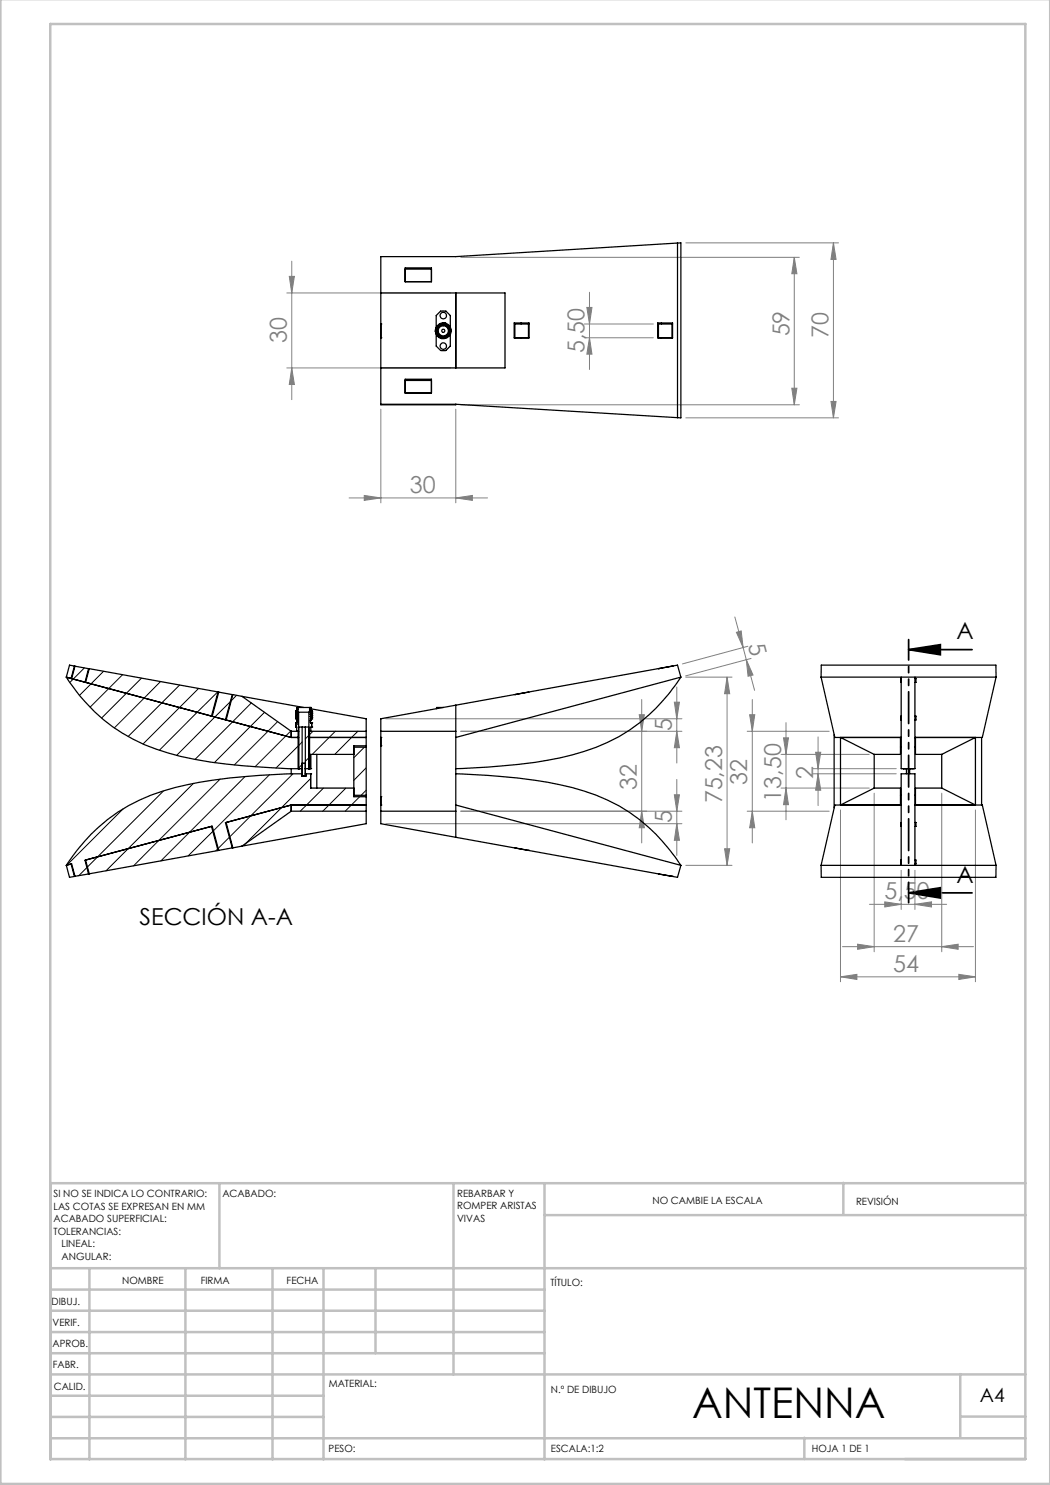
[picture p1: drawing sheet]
<svg xmlns="http://www.w3.org/2000/svg" width="210mm" height="297mm" viewBox="0 0 210 297" stroke-linecap="round" stroke-linejoin="round" font-family="sans-serif">
<path d="M181.7 129.9l6.4-1v2zM181.7 129.9h12.7M181.7 178.6l6.4-1.1v2.1zM181.7 178.6h12.7" fill="none" stroke="#000" stroke-width=".35"/>
<g fill="none" stroke="#808080" stroke-width=".2">
<path d="M57.4 58.6h32.8M57.9 55.3h1l-.6 3.3zM58.3 52.2v27.7M92.1 51.5h67.8M117.9 58.5v15.4M137.2 48.6h30.5M158.9 51.5l.5 3.2h-1zM158.9 51.5v29.5M166.7 48.6l.5 3.3h-1zM166.7 48.6v35M57.4 73.6h32.8M58.3 73.6l.6 3.3h-1z"/>
<path d="M116.9 64.8h13.8M116.9 67.6h13.8M117.4 61.5h1l-.5 3.3zM117.9 67.6l.5 3.2h-1zM158.4 77.6h1l-.5 3.4zM69.8 99.6h27.7M72.8 99.1l3.4 .5-3.4 .5zM76.2 81.8v18.8M91.2 99.6l3.3-.5v1zM91.2 81.8v18.8M92.1 81h67.8M137.2 83.6h30.5"/>
<path d="M166.2 80.3h1l-.5 3.3zM128.3 139.9v28.7M135.4 137.4v15.2M137.2 135.4h9.2M145.4 135.4v37.7M145.4 135.4l.5 3.3h-1zM147 123.4l1.6 6.1M147.3 126.5l.9-.3 .4 3.3zM148.6 129.5l.7 2.4M149.3 131.9l1.3 3.1-1 .3zM149.3 131.9l1.6 6.2M149.6 129.3l-13.1 3.5"/>
<path d="M150.2 131.7l-13.1 3.5M150.5 139.9v28.7M77.2 143.8h59.2M92.1 146.3h44.3M127.8 142.9h1.1l-.6 3.4zM134.9 159h1l-.5 3.2zM134.9 140.4h1l-.5 3.4zM135.4 155.9v15.2M135.4 146.3l.5 3.2h-1zM149.4 146.3h16.4M149.9 142.9h1.1l-.5 3.4zM156.2 157.6h17.6"/>
<path d="M156.2 150.9h17.6M156.7 147.6h1l-.5 3.3zM157.2 157.6l.5 3.3h-1zM157.2 144.5v19.5M162.6 154.8h16.6M162.6 153.7h16.6M163.1 150.5h1l-.5 3.2zM163.6 154.8l.5 3.2h-1zM163.6 147.4v13.7M174.8 158.6v31.8M188.3 158.6v31.8M77.2 164.7h59.2"/>
<path d="M92.1 162.2h44.3M128.3 162.2l.6 3.4h-1.1zM135.4 164.7l.5 3.4h-1zM137.2 173.1h9.2M144.9 169.8h1l-.5 3.3zM149.4 162.2h16.4M150.5 162.2l.5 3.4h-1.1zM168.1 162v34.4M180.2 174.1v7.8M183 174.1v7.8M195.1 162v34.4M168.1 195.4l3.3-.5v1z"/>
<path d="M168.1 195.4h27M168.5 189.3h26.2M171.5 188.8l3.3 .5-3.3 .6zM173.9 180.9h15.4M177 180.4l3.2 .5-3.2 .5zM183 180.9l3.3-.5v1zM188.3 189.3l3.3-.5v1.1zM191.8 194.9l3.3 .5-3.3 .5z"/>
</g>
<path d="M181.7 127.9v52.6" fill="none" stroke="#000" stroke-width=".35" stroke-dasharray="6.3 1.3 1.3 1.3 1.3 1.3" stroke-dashoffset="2.3"/>
<g fill="none" stroke="#c0c0c0" stroke-width=".5">
<path d="M.1 -.1v296.9h209.9v-296.9M10.1 4.8h195v287h-195zM43.9 236.6v17M90.7 236.6v38.3M108.9 236.6v55.3M168.7 236.6v6.3M205.1 236.6h-195v55.3M10.1 253.6h195M10.1 257.9h98.8M17.9 253.6v38.3M37.1 253.6v38.3M54.5 253.6v38.3"/>
<path d="M64.7 253.6v38.3M75.1 253.6v17M108.9 243h96.2M10.1 270.6h98.8M10.1 266.4h98.8M10.1 262.1h98.8M10.1 279.1h54.6M10.1 274.9h195M192.1 274.8v12.7M10.1 287.7h195M10.1 283.4h54.6M160.9 287.5v4.3"/>
<path d="M192.1 283.3h13"/>
</g>
<path d="M181.7 129.9l6.4-1v2zM181.7 178.6l6.4-1.1v2.1z" fill="#000"/>
<g fill="#808080">
<path d="M183 180.9l3.3-.5v1zM177 180.4l3.2 .5-3.2 .5zM191.8 194.9l3.3 .5-3.3 .5zM168.1 195.4l3.3-.5v1z"/>
<path d="M171.5 188.8l3.3 .5-3.3 .6zM188.3 189.3l3.3-.5v1.1z"/>
<path d="M135.4 164.7l.5 3.4h-1zM134.9 159h1l-.5 3.2z"/>
<path d="M128.3 162.2l.6 3.4h-1.1zM127.8 142.9h1.1l-.6 3.4zM163.6 154.8l.5 3.2h-1zM163.1 150.5h1l-.5 3.2zM157.2 157.6l.5 3.3h-1zM156.7 147.6h1l-.5 3.3zM150.5 162.2l.5 3.4h-1.1zM149.9 142.9h1.1l-.5 3.4zM166.2 80.3h1l-.5 3.3zM166.7 48.6l.5 3.3h-1zM158.4 77.6h1l-.5 3.4zM158.9 51.5l.5 3.2h-1zM58.3 73.6l.6 3.3h-1zM57.9 55.3h1l-.6 3.3z"/>
<path d="M145.4 135.4l.5 3.3h-1zM144.9 169.8h1l-.5 3.3z"/>
<path d="M134.9 140.4h1l-.5 3.4zM135.4 146.3l.5 3.2h-1zM117.4 61.5h1l-.5 3.3zM117.9 67.6l.5 3.2h-1z"/>
<path d="M147.3 126.5l.9-.3 .4 3.3zM149.3 131.9l1.3 3.1-1 .3z"/>
<path d="M72.8 99.1l3.4 .5-3.4 .5zM91.2 99.6l3.3-.5v1z"/>
</g>
<g fill="none" stroke="#000" stroke-width=".25">
<path d="M76.2 58.6h24.8v15h-24.8M81 53.6h5.3v2.7h-5.3zM81 53.8h5.3M91.2 58.6v15M135.5 48.6l-44.3 2.7h-15v29.7h15v-.1M135.5 48.6v34.9M135.5 48.6h.7v35l-.7-.1M76.2 67.6h.1M76.2 64.8h.1M81 75.8h5.3v2.8h-5.3zM81 76.1h5.3M87.1 66.2v.2"/>
<path d="M87.2 66.9v2.3l1.1 .9h.9l.9-.9v-2.3M87.2 65.4v-2.3l.9-.9h.4h.7l.9 .9v2.3M87.5 65.6l-.2 .3M89.1 64.7h.2M89.1 64.7a1.51 1.51 0 0 0-1.9 .8 1.51 1.51 0 0 0 .8 1.9 1.51 1.51 0 0 0 2-.6 1.4 1.4 0 0 0-.6-1.8 1.4 1.4 0 0 0-1.9 .5M89.1 64.7a1.47 1.47 0 0 0-1.8 1.5M89.1 64.7a1.57 1.57 0 0 1 1 2.1 1.57 1.57 0 0 1-2.2 .7 1.57 1.57 0 0 1-.5-2.3M90.2 66v.3M102.8 64.6h3v3h-3zM104.2 64.6v.2M104.2 67.6h.1M105.7 64.8v2.8"/>
<path d="M105.8 64.8h-2.8v2.8h2.8M131.6 64.6h2.9v3h-2.9zM132.3 64.6v.2M132.3 67.6h.1M134.4 64.8v2.8M134.5 64.8h-2.8v2.8h2.8M76.2 80.9h15M91.2 80.9l44.3 2.6M13.3 135.4a35.1 35.1 0 0 0 22.8 15.9 120.3 120.3 0 0 0 19.7 2.3l2.4 .1M13.3 135.4l44.9 12.1M14.9 133.2l-1-.2-.6 2.4M14.9 133.2l-.7 2.5-.9-.3"/>
<path d="M14.9 133.2h.1M15 133.2l-.7 2.5 2.7 .8 .7-2.8M15 133.2l2.7 .5M17.7 133.7h.2M17.9 133.7l-.8 2.8 25.2 6.7 1.3-4.8M17.9 133.7l25.7 4.7M43.6 138.4h.1M43.7 138.4l2.8 .5M43.7 138.4l-1.3 4.9 2.7 .7 1.4-5.1M46.5 138.9h.1M46.6 138.9l-1.4 5.1 13 3.5M46.6 138.9l1.8 .4"/>
<path d="M48.4 139.3l9.8 7M48.4 139.3l12.3 2.2M103 138.9h.1M105.7 138.4h.1M105.7 138.4l-2.7 .5M131.7 133.7h.1M134.4 133.2h.1M134.4 133.2l-2.7 .5M136.2 135.4a35.4 35.4 0 0 1-21.8 15.6 102.6 102.6 0 0 1-19.4 2.6l-3.8 .1M136.2 135.4l-.7-2.4-44.3 8M136.2 135.4l-45 12.1M164.2 135.4l.1-2.4h34.9v2.4"/>
<path d="M164.2 135.4h35M164.2 135.4l2.8 12.1h13.2M180.2 135.4v18.3h2.8v-18.3M180.2 135.7v.8M183 135.7h.2v.8h-.2M199.2 135.4l-2.7 12.1h-13.5M58.2 154.8h-1.2a135.6 135.6 0 0 0-19.6 2.1 35.2 35.2 0 0 0-21.6 12.7l-2.5 3.5M58.2 147.5h1.5M58.2 146.3h1.5M58.2 154.8h2.1M58.2 153.7h1.4M58.2 146.3v1.2"/>
<path d="M58.2 153.7v1.1M59.2 143.6l.2 .2M59.2 142.6l.2 .1M59.2 142.9l.2 .2M59.2 142.2h.1M59.2 142.2l.2 .2M59.2 142.6h.1M59.2 143.6h.1M59.2 143.3h.1M59.2 143.3l.2 .1M59.2 142.9h.1M59.2 145.4h.1"/>
<path d="M59.2 144.6h.1M59.2 144.6v.8M59.2 145.4h.1v.9M59.2 142.5v.1M59.2 143.3l.2 .2M59.3 143.9h.1M59.3 143.9l.1 .1M59.3 142h.1M59.4 141.9h.1M59.4 142l-.2 .2M59.4 143.8h.1M59.4 143.8l-.1 .1"/>
<path d="M59.4 144h.1M59.4 142.4h.1M59.4 142.4l-.2 .2M59.4 141.5h.1M59.4 141.9l-.1 .1M59.4 141.5v.4M59.4 144v.6h-.2M59.4 141.5h.2M59.4 143.1l-.2 .2M59.4 142.7l-.2 .2M59.4 143.4l-.2 .2M59.6 141.5h2.3"/>
<path d="M59.6 153.7h.2M59.6 141.5v.9h.1M59.6 146.3v7.4M59.7 153.7h.1M59.7 142.4h2.1M59.7 142.4v11.3M59.7 145.4h.7M59.8 153.7h.1M59.8 153.7h.6M60.3 154.8h.1M60.3 154.8v.5h.9v-.5M60.4 155.1h.1"/>
<path d="M60.4 145.4h.7M60.4 145.4v9.7M60.4 155.1l.1 .1M60.4 152.6h.7M60.5 155.2h.1M60.5 155.2h.5M61 155.2h.1M61.1 155.1h.1M61.1 154.8h.1M61.1 153.7h.6M61.1 145.4v9.7M61.1 155.1l-.1 .1"/>
<path d="M61.1 145.4h.7M61.2 154.8h.9M61.7 153.7h.1M61.7 153.7h.2M61.8 153.7h.1M61.8 147.5h11.4M61.8 146.3h11.4M61.8 142.4v11.3M61.8 153.7h-.1M61.9 153.7h.2M61.9 141.5v.9h-.1M61.9 146.3v7.4"/>
<path d="M61.9 141.5h.2M62.1 142.6l.2 .1M62.1 143.3l.2 .1M62.1 142.9l.2 .2M62.1 142.2l.2 .2M62.1 143.6l.2 .2M62.1 141.9h.1M62.1 142.2h.1M62.1 144h.1M62.1 143.6h.1M62.1 141.5h.1M62.1 141.9l.2 .2"/>
<path d="M62.1 141.5v.4M62.1 141.7l11.1 2.1v20.9l-24.8 4.5M62.1 154.8h.1M62.1 153.7h.1M62.1 154.8v2.8h8.7M62.3 142.1h.1M62.3 142.1l-.2 .1M62.3 142.4h.1M62.3 142.4l-.2 .2 .2 .1M62.3 142.7h.1M62.3 143.8l-.2 .2v.6h.2M62.3 143.5h.1"/>
<path d="M62.3 143.5l-.2 .1M62.3 142.8l-.2 .1 .2 .2M62.3 143.1l-.2 .2 .2 .1M62.3 143.1h.1M62.3 143.8h.1M62.3 145.4h.1M62.3 144.6h.1M62.3 144.6v.8M62.3 145.4h-.1v.9M63.4 150.9v6.7M70.8 150.9h-8.7v2.8M70.8 149.4h2.4"/>
<path d="M70.8 159.1h2.4M73.2 149.2h-2.4v10.1h2.4M76.2 159.3h.1M76.2 149.2h.1M76.2 147.5h.1M76.2 146.3h15M88.7 141.5h-1.4v.2M91.2 154.8h1.2a135.6 135.6 0 0 1 19.6 2.1 36.3 36.3 0 0 1 19.2 9.9 46.9 46.9 0 0 1 5 6.3M91.2 141v26.5M91.2 141l-15 2.8v20.9l15 2.8M166.8 147v14.5M174.8 150.9l-6.7-3.4v13.5l6.7-3.4"/>
<path d="M174.8 157.6h5.3v3.4M174.8 150.9v6.7M180.1 147.5v3.4h-5.3M180.1 149.4h.1M180.1 159.1h.1M180.2 143.2v.8M180.7 153.7h.1M180.7 153.7h1.9M181.3 153.7v1.1M181.9 153.7v1.1M182.6 153.7h.1M183 143.2h.2v.8h-.2"/>
<path d="M183 149.4h.1M183 159.1h.1M183.1 147.5v3.4h5.2M188.3 150.9l6.8-3.4v13.5l-6.8-3.4M188.3 157.6h-5.2v3.4M188.3 150.9v6.7M196.3 147.5v13.5M13.3 173.1l.6 2.4 1-.2M13.3 173.1l1-.3 .7 2.5M14.2 172.8l.7 2.5M15 175.3h-.1M17.1 172l.8 2.8"/>
<path d="M17.7 174.8l-2.7 .5M17.9 174.8h-.2M42.3 165.3l1.3 4.8M43.6 170.1l-25.7 4.7M43.7 170.1l-1.3-4.9-25.4 6.8 .7 2.8M43.7 170.1h-.1M45.2 164.5l1.4 5.1M46.5 169.6h.1M46.5 169.6l-2.8 .5M48.4 169.2l-1.8 .4M58.2 162.2h15M58.2 161h15"/>
<path d="M58.2 162.2l-9.8 7M58.2 161v1.2M58.2 161l-13.1 3.5 1.4 5.1M76.2 161h.1M76.2 162.2h15M91.2 167.5l44.3 8 .7-2.4M91.2 161l45 12.1M103 169.6h.1M105.7 170.1h.1M131.7 174.8h.1M131.7 174.8l2.7 .5M134.4 175.3h.1"/>
<path d="M164.2 173.1h35M164.2 173.1l.1 2.4h34.9v-2.4M180.2 173.1v-18.3h2.8v18.3M180.2 164.5v.8M180.2 172v.8M180.2 161h-13.2l-2.8 12.1M183 164.5h.2v.8h-.2M183 172h.2v.8h-.2M183 161h13.5l2.7 12.1"/>
<circle cx="88.6" cy="69.2" r=".64"/>
<circle cx="88.6" cy="63.1" r=".64"/>
<circle cx="88.6" cy="66.2" r=".32"/>
<circle cx="88.7" cy="66.2" r="1.34"/>
<circle cx="88.7" cy="66.2" r="1.02"/>
<circle cx="88.7" cy="66.2" r="1.15"/>
</g>
<g fill="none" stroke="#000" stroke-width=".2">
<path d="M16.9 133.6l-2.9 2.9M20.7 134.3l-4.8 4.8M24.5 134.9l-6.5 6.5M28.3 135.6l-8 8M32.1 136.3l-9.2 9.3M35.9 137l-10.3 10.3M39.7 137.7l-11.1 11.1M43.5 138.4l-11.6 11.7M47.3 139.1l-1.1 1.1M32.7 158.2l-15.2 15.2M38.7 156.7l-17.5 17.5M44 155.8l-17.3 17.4"/>
<path d="M46.1 140.3l-10.8 10.8M49 155.3l-16.8 16.9M50.3 140.6l-11.3 11.3M52.9 142.4l-10 10.1M53.9 155l-11.2 11.2M55.5 144.3l-8.7 8.7M58.2 146.2l-7.2 7.1M58.6 154.8l-12.6 12.6M59.6 153.7h.1M59.6 149.2l-4.4 4.4M59.7 144.6l-.5 .6M60.4 148.4l-.7 .7"/>
<path d="M60.7 152.6l-1 1M61.8 147.1l-.7 .7M61.8 151.5l-.7 .8M62.1 142.2l-.3 .4M62.1 151.2l-.2 .2M62.1 155.7l-13.1 13.1M62.3 142.1h-.1M62.6 146.3l-.7 .6M64.7 157.6l-4.7 4.6M67.1 146.3l-4.7 4.6M69.2 157.6l-4.6 4.6M71.6 146.3l-4.6 4.6"/>
<path d="M71.9 159.3l-2.9 2.9M72.9 149.4l-2.1 2.1M73.2 158l-1 1.1M73.2 153.6l-2.4 2.5M73.2 149v.2M17.4 173.5l-1.7 1.7M24.6 161.8l-11.3 11.3M42.6 166.3l-5 4.9M43.5 169.8l-.4 .4M45.9 167.5l-2.3 2.2"/>
</g>
<text font-size="8.5" x="138.5" y="283.5">ANTENNA</text>
<g font-size="4.7" fill="#808080">
<text x="57.4" y="68.7" transform="rotate(-90 57.4 68.7)">30</text>
<text x="116.9" y="70.6" transform="rotate(-90 116.9 70.6)">5,50</text>
<text x="157.9" y="67.3" transform="rotate(-90 157.9 67.3)">59</text>
<text x="165.7" y="67.6" transform="rotate(-90 165.7 67.6)">70</text>
<text x="82" y="98.6">30</text>
<text x="149.6" y="129" transform="rotate(75 149.6 129)">5</text>
<text x="134.4" y="146.2" transform="rotate(-90 134.4 146.2)">5</text>
<text x="162.6" y="155.8" transform="rotate(-90 162.6 155.8)">2</text>
<text x="127.4" y="157.9" transform="rotate(-90 127.4 157.9)">32</text>
<text x="144.4" y="160.7" transform="rotate(-90 144.4 160.7)">75,23</text>
<text x="149.4" y="156.9" transform="rotate(-90 149.4 156.9)">32</text>
<text x="156.2" y="160.3" transform="rotate(-90 156.2 160.3)">13,50</text>
<text x="134.4" y="164.5" transform="rotate(-90 134.4 164.5)">5</text>
<text x="176.9" y="179.8">5,50</text>
<text x="178.6" y="188.3">27</text>
<text x="178.6" y="194.3">54</text>
</g>
<g font-size="4.7">
<text x="191.3" y="127.9">A</text>
<text x="191.3" y="176.5">A</text>
<text x="27.9" y="185">SECCIÓN A-A</text>
</g>
<text font-size="3.9" x="196" y="280.4">A4</text>
<g font-size="2">
<text x="10.7" y="239.5">SI NO SE INDICA LO CONTRARIO:</text>
<text x="44.5" y="239.5">ACABADO:</text>
<text x="91.4" y="239.4">REBARBAR Y</text>
<text x="10.7" y="242">LAS COTAS SE EXPRESAN EN MM</text>
<text x="10.7" y="244.5">ACABADO SUPERFICIAL:</text>
<text x="91.4" y="241.9">ROMPER ARISTAS</text>
<text x="91.4" y="244.4">VIVAS</text>
<text x="130.5" y="240.8">NO CAMBIE LA ESCALA</text>
<text x="171.2" y="241">REVISIÓN</text>
<text x="10.7" y="247">TOLERANCIAS:</text>
<text x="12.3" y="249.5">LINEAL:</text>
<text x="12.3" y="252">ANGULAR:</text>
<text x="24.4" y="256.9">NOMBRE</text>
<text x="40.1" y="256.8">FIRMA</text>
<text x="57.3" y="256.8">FECHA</text>
<text x="110.1" y="257.1">TÍTULO:</text>
<text x="10.3" y="260.9">DIBUJ.</text>
<text x="10.5" y="269.3">APROB.</text>
<text x="10.5" y="265.2">VERIF.</text>
<text x="10.6" y="273.6">FABR.</text>
<text x="10.8" y="278">CALID.</text>
<text x="65.8" y="277.4">MATERIAL:</text>
<text x="110.2" y="278.5">N.º DE DIBUJO</text>
<text x="65.7" y="290.4">PESO:</text>
<text x="110.2" y="290.5">ESCALA:1:2</text>
<text x="162.4" y="290.4">HOJA 1 DE 1</text>
</g>
</svg>
